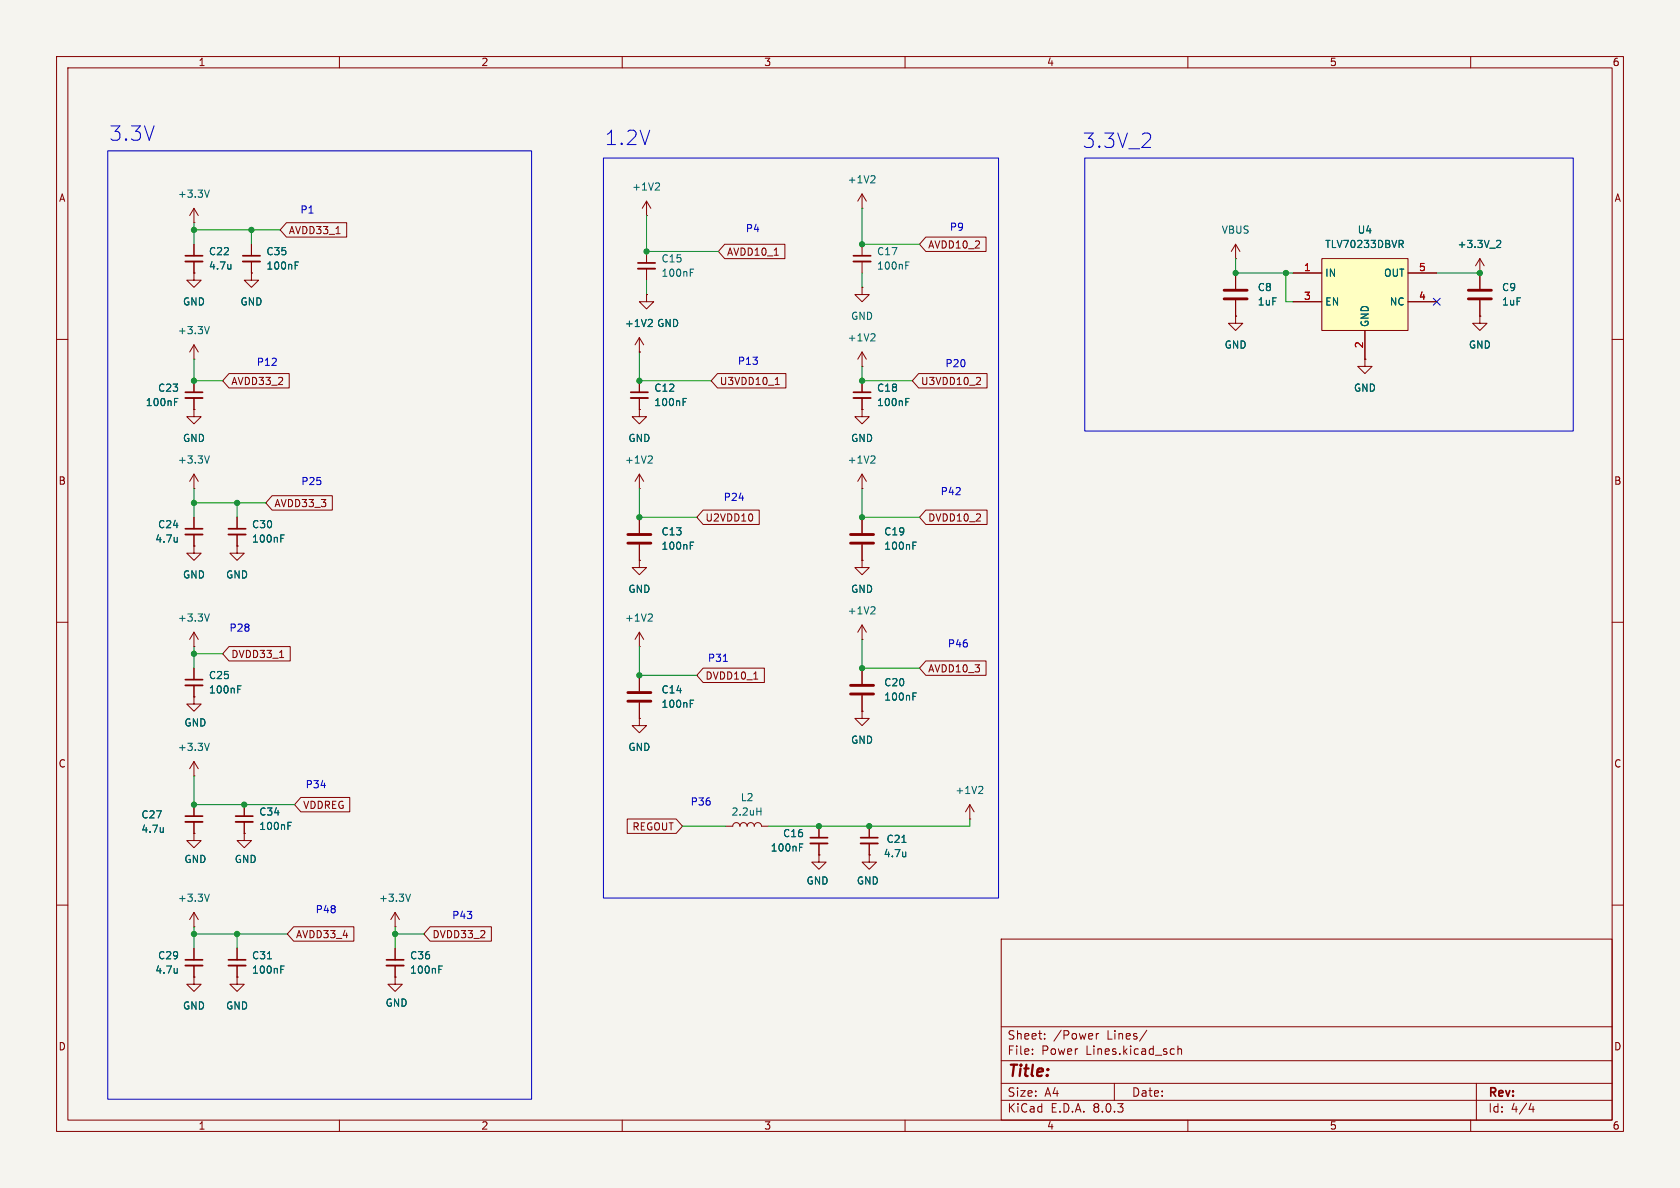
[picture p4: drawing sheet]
<svg xmlns="http://www.w3.org/2000/svg" width="297mm" height="210mm" viewBox="0 0 297 210" stroke-linecap="round" stroke-linejoin="round" font-family="sans-serif">
<path d="M0 0h297v210h-297z" fill="#f5f4ef" stroke="#f5f4ef" stroke-width=".18"/>
<g fill="none" stroke="#840000" stroke-width=".18">
<path d="M10 10h277v190h-277zM12 12h273v186h-273zM60 10v2M110 10v2M160 10v2M210 10v2M260 10v2M34.3 39.4h.1M34.3 36.8v2.6M34.3 36.8l-.8 1.3M34.3 36.8l.8 1.3M114.3 38.1h.1"/>
<path d="M114.3 35.6v2.5M114.3 35.6l-.8 1.2M114.3 35.6l.8 1.2M152.4 36.8h.1M152.4 34.3v2.5M152.4 34.3l-.8 1.3M152.4 34.3l.8 1.3M10 60h2M34.3 48.3v1.2h-1.3l1.3 1.3 1.3-1.3h-1.3M34.3 48.3h.1M34.3 43.2v2M34.3 46.2v2.1"/>
<path d="M44.4 48.3v1.2h1.3l-1.3 1.3-1.2-1.3h1.2M44.4 48.3h.1M44.4 43.2v2M44.4 46.2v2.1M113 59.7v2.5M113 59.7l-.7 1.3M113 59.7l.8 1.3M114.3 52.1v1.2h1.3l-1.3 1.3-1.3-1.3h1.3M114.3 52.1h.1M114.3 44.5v2M114.3 47.5v2M152.4 50.8v1.3h1.3l-1.3 1.2-1.3-1.2h1.3"/>
<path d="M152.4 50.8h.1M152.4 43.2v2M152.4 46.2v2.1M218.4 55.9v1.3h1.3l-1.3 1.2-1.2-1.2h1.2M218.4 55.9h.1M218.4 45.7h.1M218.4 43.2v2.5M218.4 48.3v2.8M218.4 53.1v2.8M218.4 43.2l-.7 1.3M218.4 43.2l.8 1.3M261.6 48.3h.1"/>
<path d="M261.6 55.9v1.3h1.3l-1.3 1.2-1.3-1.2h1.3M261.6 55.9h.1M261.6 45.7l-.7 1.3M261.6 45.7v5.4M261.6 53.1v2.8M261.6 45.7l.8 1.3M285 60h2M34.3 72.4v1.3h-1.3l1.3 1.2 1.3-1.2h-1.3M34.3 72.4h.1M34.3 63.5h.1M34.3 61v2.5M34.3 67.3v2"/>
<path d="M34.3 70.4v2M34.3 61l-.8 1.2M34.3 61l.8 1.2M113 62.2h.1M113 72.4v1.3h1.3l-1.3 1.2-1.2-1.2h1.2M113 72.4h.1M113 67.3v2M113 70.4v2M152.4 72.4v1.3h1.3l-1.3 1.2-1.3-1.2h1.3M152.4 72.4h.1M152.4 64.8h.1M152.4 62.2v2.6"/>
<path d="M152.4 67.3v2M152.4 70.4v2M152.4 62.2l-.8 1.3M152.4 62.2l.8 1.3M241.3 63.5v1.3h1.3l-1.3 1.2-1.3-1.2h1.3M241.3 63.5h.1M34.3 86.4h.1M34.3 96.5v1.3h1.3l-1.3 1.3-1.3-1.3h1.3M34.3 96.5h.1M34.3 83.8l-.8 1.3M34.3 83.8v2.6M34.3 91.4v2.1"/>
<path d="M34.3 94.5v2M34.3 83.8l.8 1.3M41.9 96.5v1.3h1.3l-1.3 1.3-1.3-1.3h1.3M41.9 96.5h.1M41.9 91.4v2.1M41.9 94.5v2M113 86.4h.1M113 99.1v1.2h1.3l-1.3 1.3-1.2-1.3h1.2M113 99.1h.1M113 83.8l-.7 1.3M113 83.8v2.6M113 91.4v2.8"/>
<path d="M113 96.3v2.8M113 83.8l.8 1.3M152.4 99.1v1.2h1.3l-1.3 1.3-1.3-1.3h1.3M152.4 99.1h.1M152.4 86.4h.1M152.4 83.8v2.6M152.4 91.4v2.8M152.4 96.3v2.8M152.4 83.8l-.8 1.3M152.4 83.8l.8 1.3M10 110h2M34.3 114.3h.1"/>
<path d="M34.3 111.8v2.5M34.3 111.8l-.8 1.2M34.3 111.8l.8 1.2M113 114.3h.1M113 111.8v2.5M113 119.4v2.8M113 111.8l-.7 1.2M113 111.8l.8 1.2M152.4 113h.1M152.4 110.5v2.5M152.4 118.1v2.8M152.4 110.5l-.8 1.3"/>
<path d="M152.4 110.5l.8 1.3M285 110h2M34.3 137.2h.1M34.3 134.6v2.6M34.3 134.6l-.8 1.3M34.3 134.6l.8 1.3M113 127v1.3h1.3l-1.3 1.2-1.2-1.2h1.2M113 127h.1M113 124.2v2.8M152.4 125.7v1.3h1.3l-1.3 1.3-1.3-1.3h1.3M152.4 125.7h.1M152.4 122.9v2.8"/>
<path d="M10 160h2M34.3 142.2v2.1M34.3 145.3v2M128.3 146.1h1.2a.64 .64 0 0 1 .7-.7 .64 .64 0 0 1 .6 .7 .64 .64 0 0 1 .6-.7 .64 .64 0 0 1 .7 .7 .64 .64 0 0 1 .6-.7 .64 .64 0 0 1 .6 .7 .64 .64 0 0 1 .7-.7 .64 .64 0 0 1 .6 .7h1.3M144.8 151.1v1.3h-1.3l1.3 1.3 1.2-1.3h-1.2M144.8 151.1h.1M144.8 146.1v2M144.8 149.1v2M153.7 151.1v1.3h-1.3l1.3 1.3 1.2-1.3h-1.2M153.7 151.1h.1M153.7 146.1v2M153.7 149.1v2"/>
<path d="M171.4 144.8h.1M171.4 142.2l-.7 1.3M171.4 142.2v2.6M171.4 142.2l.8 1.3M285 160h2M34.3 163.8h.1M34.3 161.3v2.5M34.3 167.6v2.1M34.3 170.7v2M34.3 161.3l-.8 1.3M34.3 161.3l.8 1.3M69.8 163.8h.1"/>
<path d="M69.8 161.3l-.7 1.3M69.8 161.3v2.5M69.8 161.3l.8 1.3M177 166h108v32h-108zM60 198v2M110 198v2M160 198v2M177 194.5h108M177 191.5h108M177 187.5h108M177 181.5h108M182.5 186.3v.1"/>
<path d="M182.5 185.5v.1M184.7 183.6v.1M184.7 182.8v.1M193.8 182.7v1M194.2 182.7l-.2 .1-.2 .2M197 191.5v3M202.7 182.1l-1.2 2M207.5 185.4l.1 .1M207.6 186.3l-.1 .1M208.2 184.9v1.5M208.2 185.5l.3-.1 .3 .1 .1 .9M210 198v2"/>
<path d="M260 198v2M261 191.5v6.5M270.7 195l-.4 1.1h.9M271 195.6v1"/>
</g>
<g fill="none" stroke="#840000" stroke-width=".33">
<path d="M32.8 46.2h3M42.9 46.2h3.1M112.8 47.5h3M150.9 46.2h3M32.8 70.4h3M111.5 70.4h3.1M150.9 70.4h3M32.8 94.5h3M40.4 94.5h3M32.8 145.3h3M143.3 149.1h3M152.1 149.1h3.1"/>
<path d="M32.8 170.7h3"/>
</g>
<g fill="none" stroke="#840000" stroke-width=".3">
<path d="M32.8 45.2h3M42.9 45.2h3.1M112.8 46.5h3M150.9 45.2h3M32.8 69.3h3M111.5 69.3h3.1M150.9 69.3h3M32.8 93.5h3M40.4 93.5h3M32.8 144.3h3M143.3 148.1h3M152.1 148.1h3.1"/>
<path d="M32.8 169.7h3"/>
</g>
<g fill="none" stroke="#006464" stroke-width=".18">
<path d="M37 33.6l-.4 1.3M116.4 32.3l.2 .3-.1 .3-.7 .7h.8M154.5 31.1l.2 .2-.1 .3-.7 .7h.8M37 57.7l-.4 1.3M40.8 46.7v.9M40.8 47.5h.1M52.2 46.9h.4M52.2 46.3h.6M115.1 56.5l.2 .2v.3l-.8 .7h.8M122 48.2h.5M122 47.6h.6M154.5 59l.2 .2-.1 .3-.7 .8h.8"/>
<path d="M160.1 46.9h.5M160.1 46.3h.6M264.6 42.6l.5-.1 .2 .4-.8 .9h.8M30.9 71h.4M30.9 70.4h.6M120.8 71h.4M120.8 70.4h.6M160.1 71h.5M160.1 70.4h.6M31.3 95v.8M31.3 95.7v.1M37 80.6l-.4 1.3"/>
<path d="M49.6 95.2h.5M49.6 94.6h.6M115.1 80.6l.2 .2v.3l-.8 .8h.8M122 96.4h.5M122 95.8h.6M154.5 80.6l.2 .2-.1 .3-.7 .8h.8M161.4 96.4h.4M161.4 95.8h.6M37 108.5l-.4 1.3M115.1 108.5l.2 .3v.3l-.8 .7h.8M154.5 107.3l.2 .2-.1 .3-.7 .7h.8M37 131.4l-.4 1.3"/>
<path d="M122 124.4h.5M122 123.8h.6M161.4 123.1h.4M161.4 122.5h.6M173.5 139l.2 .3v.3l-.7 .7h.7M28.9 146.3v.8M28.9 147l-.1 .1M37 158.1l-.4 1.2M72.6 158.1l-.5 1.2M133.8 143.4h.7M134.5 142.8v1.3M141.3 149.8h.5"/>
<path d="M141.3 149.2h.6M159.4 148.9h.8M160.1 150.6v.9M160.1 151.3v.1M31.3 171.2v.8M31.3 171.9v.1"/>
</g>
<path d="M216.4 52.8h4.1M216.4 51.3h4.1M259.6 52.8h4.1M259.6 51.3h4.1M111 96h4.1M111 94.5h4.1M150.4 96h4M150.4 94.5h4M111 124h4.1M111 122.4h4.1M150.4 122.7h4M150.4 121.2h4" fill="none" stroke="#840000" stroke-width=".51"/>
<path d="M233.7 45.7h15.2v12.7h-15.2z" fill="#ffffc2"/>
<g fill="none" stroke="#840000" stroke-width=".18">
<path d="M50.6 39.4h10.7v2.5h-10.7l-1.1-1.3zM34.3 48.3h.1M34.3 43.2v2M34.3 46.2v2.1M44.4 48.3h.1M44.4 43.2v2M44.4 46.2v2.1M59.4 41.3h.7M114.3 52.1h.1M128.1 43.2h10.7v2.5h-10.7l-1.1-1.2zM136.9 45.1h.7M163.7 41.9h10.6v2.6h-10.6l-1.1-1.3z"/>
<path d="M218.4 55.9h.1M218.4 48.3v2.8M218.4 53.1v2.8M228.6 48.3h5.1M228.6 53.3h5.1M233.7 45.7h15.2v12.7h-15.2zM241.3 58.4v5.1M248.9 48.3h5.1M248.9 53.3h5.1M261.6 55.9h.1M261.6 48.3h.1M261.6 48.3v2.8"/>
<path d="M261.6 53.1v2.8M34.3 72.4h.1M34.3 67.3v2M34.3 70.4v2M40.5 66h10.6v2.6h-10.6l-1.1-1.3zM113 62.2h.1M113 72.4h.1M113 67.3v2M113 70.4v2M126.8 66h12.1v2.6h-12.1l-1.1-1.3zM137.1 68h.7M137.3 66.9l.1-.2v1.3"/>
<path d="M152.4 72.4h.1M152.4 67.3v2M152.4 70.4v2M162.4 66h12.1v2.6h-12.1l-1.1-1.3zM173.1 66.7l.2 .3v.3l-.7 .7h.7M241.3 63.5h.1M34.3 96.5h.1M34.3 91.4v2.1M34.3 94.5v2M41.9 96.5h.1M41.9 91.4v2.1M41.9 94.5v2"/>
<path d="M48.1 87.6h10.6v2.6h-10.6l-1.1-1.3zM113 99.1h.1M113 91.4v2.8M113 96.3v2.8M124.3 90.2h9.9v2.5h-9.9l-1.1-1.3zM152.4 99.1h.1M152.4 91.4v2.8M152.4 96.3v2.8M163.7 90.2h10.8v2.5h-10.8l-1.1-1.3zM34.3 118.1v2M40.5 114.3h10.8v2.5h-10.8l-1.1-1.2zM49.4 116.2h.8"/>
<path d="M113 119.4v2.8M124.3 118.1h10.8v2.6h-10.8l-1.1-1.3zM152.4 118.1v2.8M163.7 116.8h10.6v2.6h-10.6l-1.1-1.3zM34.3 123.2v1.3h1.3l-1.3 1.2-1.3-1.2h1.3M34.3 123.2h.1M34.3 121.2v2M113 127h.1M113 124.2v2.8M133.2 120.1h.8M152.4 125.7h.1M152.4 122.9v2.8"/>
<path d="M34.3 147.3v1.3h1.3l-1.3 1.3-1.3-1.3h1.3M34.3 147.3h.1M34.3 142.2v2.1M34.3 145.3v2M43.2 147.3v1.3h1.2l-1.2 1.3-1.3-1.3h1.3M43.2 147.3h.1M43.2 142.2v2.1M43.2 145.3v2M53.2 141h8.6v2.5h-8.6l-1.1-1.3zM110.9 144.8h8.6l1.1 1.3-1.1 1.2h-8.6zM144.8 151.1h.1M144.8 146.1v2"/>
<path d="M144.8 149.1v2M153.7 151.1h.1M153.7 146.1v2M153.7 149.1v2M34.3 172.7v1.3h1.3l-1.3 1.3-1.3-1.3h1.3M34.3 172.7h.1M34.3 167.6v2.1M34.3 170.7v2M41.9 172.7v1.3h1.3l-1.3 1.3-1.3-1.3h1.3M41.9 172.7h.1M41.9 167.6v2.1M41.9 170.7v2"/>
<path d="M51.9 163.8h10.7v2.6h-10.7l-1.1-1.3zM69.8 172.7v1.3h1.3l-1.3 1.3-1.2-1.3h1.2M69.8 172.7h.1M69.8 167.6v2.1M69.8 170.7v2M76 163.8h10.9v2.6h-10.9l-1.1-1.3z"/>
</g>
<g fill="none" stroke="#006464" stroke-width=".18">
<path d="M40.8 46.7v.9M40.8 47.5h.1M52.2 46.9h.4M52.2 46.3h.6M115.1 56.5l.2 .2v.3l-.8 .7h.8M247.3 42.5h.5l.3 .2-.1 .4-.7 .1M247.6 43.2l.5 .6M264.6 42.6l.5-.1 .2 .4-.8 .9h.8M30.9 71h.4M30.9 70.4h.6M120.8 71h.4M120.8 70.4h.6"/>
<path d="M160.1 71h.5M160.1 70.4h.6M31.3 95v.8M31.3 95.7v.1M49.6 95.2h.5M49.6 94.6h.6M122 96.4h.5M122 95.8h.6M161.4 96.4h.4M161.4 95.8h.6M42 121.8h.4M42 121.2h.6"/>
<path d="M122 124.4h.5M122 123.8h.6M161.4 123.1h.4M161.4 122.5h.6M28.9 146.3v.8M28.9 147l-.1 .1M50.9 146h.4M50.9 145.4h.6M141.3 149.8h.5M141.3 149.2h.6M159.4 148.9h.8M160.1 150.6v.9"/>
<path d="M160.1 151.3v.1M31.3 171.2v.8M31.3 171.9v.1M47.3 169.5h.7M49.6 171.4h.5M49.6 170.8h.6M77.6 171.4h.4M77.6 170.8h.6"/>
</g>
<path d="M32.8 121.2h3M41.7 145.3h3M40.4 170.7h3M68.3 170.7h3.1" fill="none" stroke="#840000" stroke-width=".33"/>
<path d="M32.8 120.1h3M41.7 144.3h3M40.4 169.7h3M68.3 169.7h3.1" fill="none" stroke="#840000" stroke-width=".3"/>
<path d="M19 26.7h75v167.6h-75zM106.7 27.9h69.8v130.9h-69.8zM191.8 27.9h86.3v48.3h-86.3zM127.9 116.9h.7" fill="none" stroke="#0000c2" stroke-width=".18"/>
<g fill="none" stroke="#009600" stroke-width=".18">
<path d="M34.3 39.4v3.8M114.3 38.1v6.4h12.7M152.4 36.8v6.4h10.2M34.3 40.6h15.2M44.4 40.6v2.6M114.3 49.5v2.6M152.4 48.3v2.5M218.4 45.7v2.6h10.2M227.3 48.3v5h1.3M254 48.3h7.6M34.3 63.5v3.8h5.1M113 62.2v5.1h12.7"/>
<path d="M152.4 64.8v2.5h8.9M34.3 86.4v5M34.3 88.9h12.7M41.9 88.9v2.5M113 86.4v5h10.2M152.4 86.4v5h10.2M34.3 114.3v3.8M34.3 115.6h5.1M113 114.3v5.1h10.2M152.4 113v5.1h10.2M34.3 137.2v5h17.8M120.6 146.1h7.7"/>
<path d="M171.4 144.8v1.3h-35.5M34.3 163.8v3.8M34.3 165.1h16.5M41.9 165.1v2.5M69.8 163.8v3.8M69.8 165.1h5.1"/>
</g>
<path d="M253.4 52.7l1.2 1.2M254.6 52.7l-1.2 1.2" fill="none" stroke="#000084" stroke-width=".18"/>
<g fill="#009600" stroke="#009600" stroke-width=".18">
<circle cx="44.4" cy="40.6" r=".46"/>
<circle cx="34.3" cy="40.6" r=".46"/>
<circle cx="41.9" cy="88.9" r=".46"/>
<circle cx="113" cy="67.3" r=".46"/>
<circle cx="114.3" cy="44.5" r=".46"/>
<circle cx="113" cy="91.4" r=".46"/>
<circle cx="69.8" cy="165.1" r=".46"/>
<circle cx="113" cy="119.4" r=".46"/>
<circle cx="34.3" cy="142.2" r=".46"/>
<circle cx="41.9" cy="165.1" r=".46"/>
<circle cx="34.3" cy="165.1" r=".46"/>
<circle cx="43.2" cy="142.2" r=".46"/>
<circle cx="34.3" cy="115.6" r=".46"/>
<circle cx="218.4" cy="48.3" r=".46"/>
<circle cx="152.4" cy="43.2" r=".46"/>
<circle cx="227.3" cy="48.3" r=".46"/>
<circle cx="152.4" cy="67.3" r=".46"/>
<circle cx="261.6" cy="48.3" r=".46"/>
<circle cx="34.3" cy="88.9" r=".46"/>
<circle cx="34.3" cy="67.3" r=".46"/>
<circle cx="144.8" cy="146.1" r=".46"/>
<circle cx="152.4" cy="91.4" r=".46"/>
<circle cx="153.7" cy="146.1" r=".46"/>
<circle cx="152.4" cy="118.1" r=".46"/>
</g>
<g font-size="3.5" fill="#0000c2">
<text x="19.3" y="25.1">3.3V</text>
<text x="106.9" y="25.9">1.2V</text>
<text x="191.3" y="26.4">3.3V_2</text>
</g>
<text font-size="2.8" fill="#840000" x="178" y="190.9">Title:</text>
<g font-size="2.1" fill="#840000">
<text x="178" y="184">Sheet:</text>
<text x="186.2" y="184">/Power</text>
<text x="195.7" y="184">Lines/</text>
<text x="178" y="186.7">File:</text>
<text x="184.1" y="186.7">Power</text>
<text x="192" y="186.7">Lines.kicad_sch</text>
<text x="178" y="196.9">KiCad</text>
<text x="178" y="194.1">Size:</text>
<text x="184.7" y="194.1">A4</text>
<text x="185.7" y="196.9">E.D.A.</text>
<text x="193.3" y="196.9">8.0.3</text>
<text x="200" y="194.1">Date:</text>
<text x="263" y="194.3">Rev:</text>
<text x="263" y="196.9">Id:</text>
<text x="267.1" y="196.9">4/4</text>
</g>
<g font-size="1.8" fill="#840000">
<text x="35" y="11.9">1</text>
<text x="85" y="11.9">2</text>
<text x="135" y="11.9">3</text>
<text x="185" y="11.9">4</text>
<text x="235" y="11.9">5</text>
<text x="285" y="11.9">6</text>
<text x="10.3" y="35.9">A</text>
<text x="285.3" y="35.9">A</text>
<text x="51" y="41.6">AVDD33_1</text>
<text x="128.4" y="45.4">AVDD10_1</text>
<text x="164" y="44.1">AVDD10_2</text>
<text x="40.8" y="68.3">AVDD33_2</text>
<text x="127.2" y="68.3">U3VDD10_1</text>
<text x="162.7" y="68.3">U3VDD10_2</text>
<text x="10.3" y="85.9">B</text>
<text x="48.4" y="89.9">AVDD33_3</text>
<text x="285.3" y="85.9">B</text>
<text x="124.6" y="92.4">U2VDD10</text>
<text x="164" y="92.4">DVDD10_2</text>
<text x="40.8" y="116.5">DVDD33_1</text>
<text x="164" y="119.1">AVDD10_3</text>
<text x="124.6" y="120.3">DVDD10_1</text>
<text x="10.3" y="135.9">C</text>
<text x="285.3" y="135.9">C</text>
<text x="53.5" y="143.2">VDDREG</text>
<text x="111.7" y="147">REGOUT</text>
<text x="52.2" y="166.1">AVDD33_4</text>
<text x="76.4" y="166.1">DVDD33_2</text>
<text x="10.3" y="185.9">D</text>
<text x="285.3" y="185.9">D</text>
<text x="35" y="199.9">1</text>
<text x="85" y="199.9">2</text>
<text x="135" y="199.9">3</text>
<text x="185" y="199.9">4</text>
<text x="235" y="199.9">5</text>
<text x="285" y="199.9">6</text>
</g>
<g font-size="1.8" fill="#006464">
<text x="31.3" y="35.2">+3.3V</text>
<text x="111.7" y="33.9">+1V2</text>
<text x="149.8" y="32.6">+1V2</text>
<text x="215.9" y="41.5">VBUS</text>
<text x="239.9" y="41.5">U4</text>
<text x="36.8" y="45.3">C22</text>
<text x="36.8" y="47.9">4.7u</text>
<text x="47" y="47.9">100nF</text>
<text x="47" y="45.3">C35</text>
<text x="116.8" y="46.6">C15</text>
<text x="154.9" y="47.9">100nF</text>
<text x="154.9" y="45.3">C17</text>
<text x="234.2" y="44">TLV70233DBVR</text>
<text x="257.6" y="44">+3.3V_2</text>
<text x="116.8" y="49.1">100nF</text>
<text x="222.3" y="51.7">C8</text>
<text x="234.2" y="49.1">IN</text>
<text x="244.6" y="49.1">OUT</text>
<text x="265.4" y="51.7">C9</text>
<text x="31.3" y="59.3">+3.3V</text>
<text x="32.3" y="54.2">GND</text>
<text x="42.4" y="54.2">GND</text>
<text x="110.4" y="58">+1V2</text>
<text x="116.1" y="58">GND</text>
<text x="150.4" y="56.7">GND</text>
<text x="222.3" y="54.2">1uF</text>
<text x="234.2" y="54.2">EN</text>
<text x="242.2" y="57.9" transform="rotate(-90 242.2 57.9)">GND</text>
<text x="245.6" y="54.2">NC</text>
<text x="265.4" y="54.2">1uF</text>
<text x="149.8" y="60.6">+1V2</text>
<text x="216.4" y="61.8">GND</text>
<text x="259.6" y="61.8">GND</text>
<text x="25.7" y="72">100nF</text>
<text x="27.8" y="69.4">C23</text>
<text x="115.6" y="72">100nF</text>
<text x="115.6" y="69.4">C12</text>
<text x="154.9" y="72">100nF</text>
<text x="154.9" y="69.4">C18</text>
<text x="239.3" y="69.4">GND</text>
<text x="31.3" y="82.1">+3.3V</text>
<text x="32.3" y="78.3">GND</text>
<text x="110.4" y="82.1">+1V2</text>
<text x="111" y="78.3">GND</text>
<text x="149.8" y="82.1">+1V2</text>
<text x="150.4" y="78.3">GND</text>
<text x="27.8" y="93.6">C24</text>
<text x="44.5" y="93.6">C30</text>
<text x="116.8" y="94.8">C13</text>
<text x="156.2" y="94.8">C19</text>
<text x="27.4" y="96.1">4.7u</text>
<text x="44.5" y="96.1">100nF</text>
<text x="116.8" y="97.4">100nF</text>
<text x="156.2" y="97.4">100nF</text>
<text x="32.3" y="102.5">GND</text>
<text x="39.9" y="102.5">GND</text>
<text x="111" y="105">GND</text>
<text x="150.4" y="105">GND</text>
<text x="31.3" y="110.1">+3.3V</text>
<text x="110.4" y="110.1">+1V2</text>
<text x="149.8" y="108.8">+1V2</text>
<text x="36.8" y="122.8">100nF</text>
<text x="36.8" y="120.2">C25</text>
<text x="116.8" y="125.3">100nF</text>
<text x="116.8" y="122.8">C14</text>
<text x="156.2" y="124.1">100nF</text>
<text x="156.2" y="121.5">C20</text>
<text x="32.5" y="128.6">GND</text>
<text x="150.4" y="131.7">GND</text>
<text x="31.3" y="132.9">+3.3V</text>
<text x="111" y="132.9">GND</text>
<text x="130.9" y="141.8">L2</text>
<text x="168.8" y="140.6">+1V2</text>
<text x="24.9" y="144.9">C27</text>
<text x="24.9" y="147.4">4.7u</text>
<text x="45.7" y="146.9">100nF</text>
<text x="45.7" y="144.4">C34</text>
<text x="129.2" y="144.4">2.2uH</text>
<text x="138.3" y="148.2">C16</text>
<text x="156.6" y="149.2">C21</text>
<text x="32.5" y="152.8">GND</text>
<text x="41.4" y="152.8">GND</text>
<text x="136.2" y="150.7">100nF</text>
<text x="156.1" y="151.7">4.7u</text>
<text x="31.3" y="159.6">+3.3V</text>
<text x="66.9" y="159.6">+3.3V</text>
<text x="142.5" y="156.6">GND</text>
<text x="151.4" y="156.6">GND</text>
<text x="27.4" y="172.3">4.7u</text>
<text x="27.8" y="169.8">C29</text>
<text x="44.5" y="172.3">100nF</text>
<text x="44.5" y="169.8">C31</text>
<text x="72.4" y="172.3">100nF</text>
<text x="72.4" y="169.8">C36</text>
<text x="32.3" y="178.7">GND</text>
<text x="39.9" y="178.7">GND</text>
<text x="68.1" y="178.2">GND</text>
</g>
<g font-size="1.8" fill="#0000c2">
<text x="53" y="38">P1</text>
<text x="131.8" y="41.3">P4</text>
<text x="167.8" y="41">P9</text>
<text x="45.3" y="64.9">P12</text>
<text x="130.3" y="64.7">P13</text>
<text x="167" y="65.1">P20</text>
<text x="53.2" y="86">P25</text>
<text x="127.8" y="88.8">P24</text>
<text x="166.2" y="87.7">P42</text>
<text x="40.5" y="111.9">P28</text>
<text x="125.1" y="117.2">P31</text>
<text x="167.5" y="114.7">P46</text>
<text x="53.9" y="139.6">P34</text>
<text x="122" y="142.6">P36</text>
<text x="55.7" y="161.6">P48</text>
<text x="79.8" y="162.7">P43</text>
</g>
<g font-size="1.8" fill="#a90000">
<text x="230.4" y="48">1</text>
<text x="230.4" y="53.1">3</text>
<text x="250.8" y="53.1">4</text>
<text x="250.8" y="48">5</text>
<text x="241" y="61.7" transform="rotate(-90 241 61.7)">2</text>
</g>
</svg>
